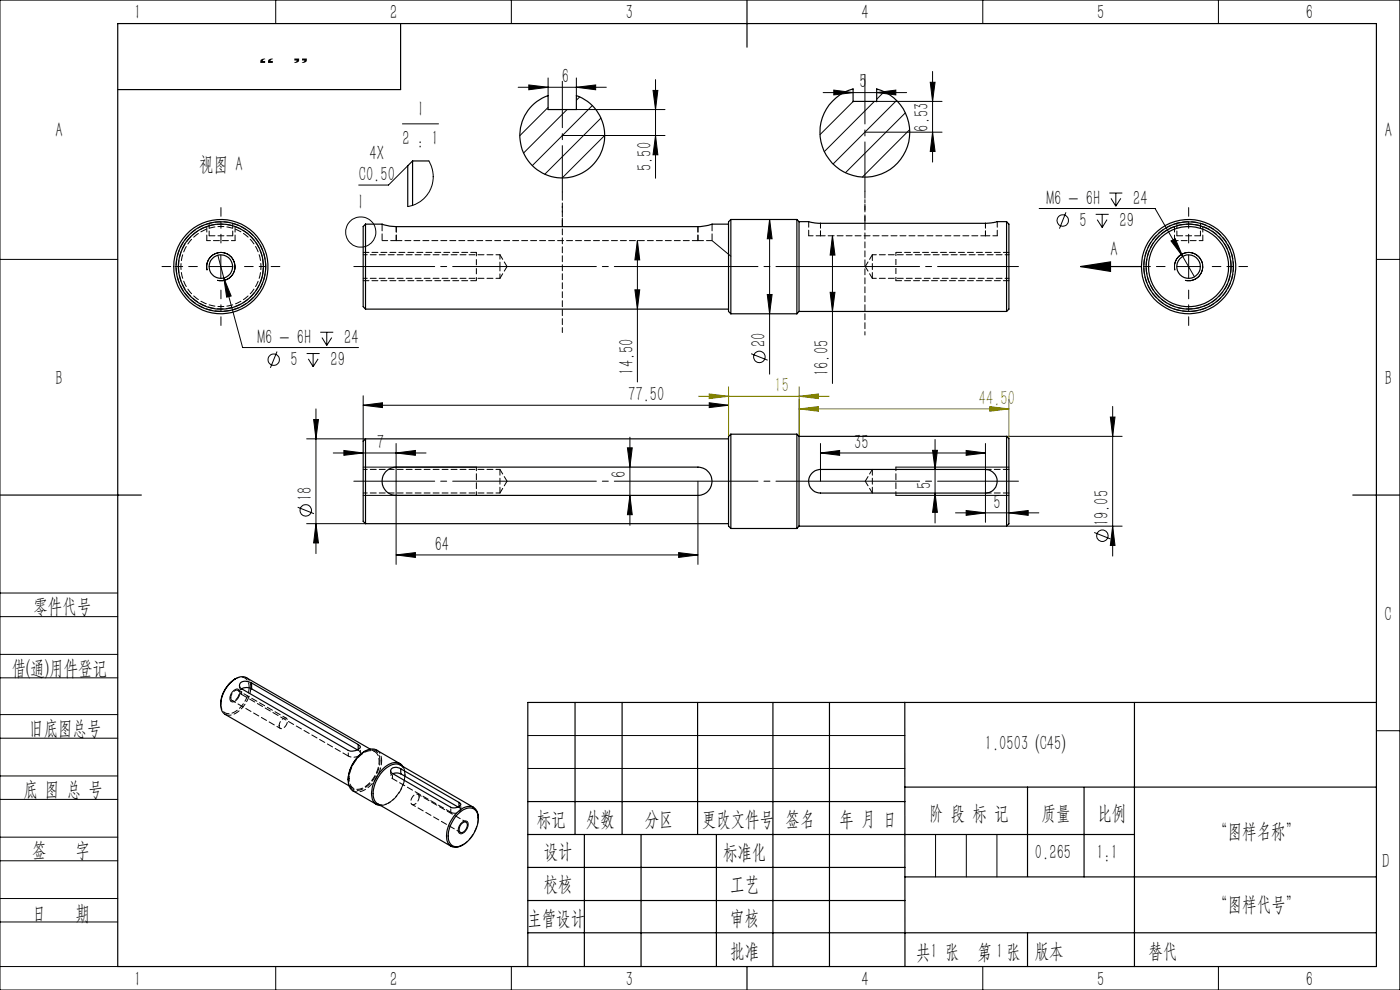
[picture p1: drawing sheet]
<svg xmlns="http://www.w3.org/2000/svg" width="297mm" height="210mm" viewBox="0 0 297 210" stroke-linecap="round" stroke-linejoin="round" font-family="sans-serif">
<g fill="none" stroke="#000" stroke-width=".21">
<path d="M0 0h297v210h-297zM58.5 0v5M108.5 0v5M109.9 18.5h18.7M112.2 18l4.1 .5-4.1 .5zM116.3 16.5v3.8M122.3 18.5l4.1-.5v1zM122.3 16.5v3.8M138.5 19.2h1.1l-.5 4zM139.1 16.9v20.9M174.6 19.6h17.7M176.9 19.1l4.1 .5-4.1 .5z"/>
<path d="M186 19.6l4-.5v1zM197.3 17.5h1.1l-.6 4zM197.8 15.2v19.2M208.5 0v5M258.5 0v5M85.4 26.3h7.6M86.5 35.2l-4.1 4.1h-6.3M119.3 28.7h21.8M122.3 23.2h18.8M139.1 28.7l.5 4.1h-1.1zM181 21.5v.1M183.5 28h16.3"/>
<path d="M197.8 28l.6 4.1h-1.1zM199.8 21.5l-13.8 .1M0 55h25M44 57.3a3 3 0 0 1 2.6-3.7 3 3 0 0 1 3.3 3.3 3 3 0 0 1-3.8 2.6M44.3 56.5h5.1M46.2 54.1l1.3 4.9M46.8 54.1v4.9M47.5 59l1.5 3.8-.9 .2zM47.5 59l4 14.7h24.6M135.2 51l.5 4.1h-1zM135.2 51v30M151.1 51l3.9 3.4"/>
<path d="M163.3 46.6l.5 4.1h-1zM163.3 46.6v32.8M176.6 50l.5 4.1h-1zM176.6 50v31.3M220.5 44.2h24.5l8.4 14.5M226.1 45l-1.3 3.5M232.4 45.5h2.8M232.8 46.6l1 1.7M233.8 45.5v2.8M234.8 46.6l-1 1.7M235.3 40.9h2.8M235.7 42.1l1 1.6"/>
<path d="M236.7 40.9v2.8M237.8 42.1l-1.1 1.6M248.4 51.1l.9-.5 1.6 3.8zM249.2 57.3a3 3 0 0 1 2.7-3.7 3 3 0 0 1 3.3 3.2 3 3 0 0 1-3.8 2.7M249.7 56.5h4.9M252.2 54.1v4.9M292 55h5M58.8 74.6l-1.4 3.4M65.1 75h2.7M65.4 76.1l1 1.7M66.4 75v2.8M67.5 76.1l-1.1 1.7"/>
<path d="M67.9 70.5h2.8M68.3 71.6l1 1.7M69.3 70.5v2.8M70.4 71.6l-1.1 1.7M134.7 61.5h1l-.5 4.1zM159.3 75l3.5 1.4M162.8 62.5h1l-.5 4.1zM176.1 62h1l-.5 4.1zM65.1 93.1h12.4M66.5 89h1.1l-.6 4.1zM67 86.7v30.7M70.7 96.1h19.7"/>
<path d="M73 95.6l4 .5-4 .5zM77 99.1h24M77 86l4.1-.6v1.1zM77 84v9.6M77 86h77.6M84 96.1l4.1-.5v1zM84 94.1v25.6M133.1 95h1l-.5 4.1zM133.6 92.7v18.7M150.5 85.4l4.1 .6-4.1 .5zM154.6 84v8.6M174.1 96.1l4-.5v1z"/>
<path d="M174.1 94.1v8M174.1 96.1h35M190 99.1h24M197.8 95.5h1.1l-.5 4.1zM198.4 93.2v17.7M205 95.6l4.1 .5-4.1 .5zM209.1 94.1v16.7M213.5 92.6h24.6M235.5 88.5h1l-.5 4.1zM236 86.2v31.8M63.1 107.6l3.5 1.4M65.1 111.1h12.4"/>
<path d="M67 111.1l.6 4.1h-1.1zM77 105.1h24M84 117.7l4.1-.5v1zM84 117.7h64.1M133.6 105.1l.5 4.1h-1zM144 117.2l4.1 .5-4.1 .5zM148.1 102.1v17.6M190 105.1h24M198.4 104.6l.5 4.1h-1.1zM202.7 108.8h17.7M205 108.3l4.1 .5-4.1 .5zM213.5 111.6h24.6"/>
<path d="M214 108.8l4.1-.5v1zM232.1 113l3.5 1.3M236 111.6l.5 4.1h-1zM0 138.8h25M0 125.8h25M0 130.8h25M0 143.8h25M0 156.6h25M0 151.6h25M49.4 146.6l.1-.1a.78 .78 0 0 1 1.1-.2 .78 .78 0 0 1 .2 1.1 1.58 1.58 0 0 1-1.8 1.4 1.69 1.69 0 0 1 .4-2.2zM112 156h80M292 155h5"/>
<path d="M0 169.6h25M0 164.6h25M0 177.6h25M97.7 174.7l.2-.1a.79 .79 0 0 1 1.1-.4 .79 .79 0 0 1 .3 1.1 1.72 1.72 0 0 1-1.8 1.5 1.55 1.55 0 0 1 .2-2.1zM112 163h80M198.5 177v9M205 177v9M211.5 177v9M0 182.6h25M0 190.6h25M0 195.6h25M0 205h25"/>
<path d="M58.5 205v5M108.5 205v5M208.5 205v5M258.5 205v5"/>
<circle cx="76.5" cy="49.2" r="3.2"/>
<circle cx="225.4" cy="46.8" r="1.21"/>
<circle cx="58.1" cy="76.3" r="1.21"/>
<circle cx="161.1" cy="75.7" r="1.21"/>
<circle cx="64.9" cy="108.3" r="1.2"/>
<circle cx="233.9" cy="113.6" r="1.22"/>
</g>
<g fill="none" stroke="#000" stroke-width=".25">
<path d="M25 5h267v200h-267zM85 5v14h-60M158.5 0v10M229.2 56.5l6.4-.9v2zM229.2 56.5h12.7M241.9 56.5h.1M0 105h30M287 105h10M122 149v28M132 149v28M148 149v28M164 149v56"/>
<path d="M176 149v56M191.9 149l.1 56M240.7 149v56M292 149h-180v56M112 177h128.7M112 170h80M124 177v28M136 177v28M152 177v28M191.9 167h100.1M218 167v18.9M230 167v19"/>
<path d="M112 197.9h180M112 184h80M112 191h80M192 186h100M218 197.9v7.1M158.5 205v5"/>
</g>
<path d="M101.1 53.6v5.9M190.1 59.5v-6" fill="none" stroke="#000" stroke-width=".21" stroke-dasharray="1.3 .6" stroke-dashoffset=".5" stroke-linecap="butt"/>
<path d="M148.2 84.1h27.7M150.5 83.6l4.1 .5-4.1 .5zM154.6 82v10.5M169.5 84.1l4.1-.5v1zM169.5 86.7l4.1-.5v1zM169.5 82v10.5M169.5 86.7h44.5M210 86.2l4 .5-4 .5zM214 84.7v8.4" fill="none" stroke="#808000" stroke-width=".21"/>
<path d="M119.3 40.7v-23.5" fill="none" stroke="#000" stroke-width=".21" stroke-dasharray="30.5 1.3 1.3 1.3" stroke-dashoffset="20.6"/>
<path d="M119.3 48.1v-7.4" fill="none" stroke="#000" stroke-width=".21" stroke-dasharray="30.5 1.3 1.3 1.3" stroke-dashoffset="28.7"/>
<path d="M183.5 40.6v-24.8" fill="none" stroke="#000" stroke-width=".21" stroke-dasharray="30.5 1.3 1.3 1.3" stroke-dashoffset="20"/>
<path d="M183.5 47.3v-6.7" fill="none" stroke="#000" stroke-width=".21" stroke-dasharray="30.5 1.3 1.3 1.3" stroke-dashoffset="29"/>
<path d="M119.3 43.1v27.4" fill="none" stroke="#000" stroke-width=".21" stroke-dasharray="1.3 .6" stroke-dashoffset=".2"/>
<path d="M183.5 42.3v28.8" fill="none" stroke="#000" stroke-width=".21" stroke-dasharray="1.3 .6" stroke-dashoffset=".6"/>
<path d="M75.1 56.5h141M75.1 102.1h141" fill="none" stroke="#000" stroke-width=".21" stroke-dasharray="30.5 1.3 1.3 1.3" stroke-dashoffset="13.3"/>
<path d="M77.1 59.5h24M101.1 53.5h-24M190.1 59.5h24M214.1 53.5h-24" fill="none" stroke="#000" stroke-width=".21" stroke-dasharray="1.3 .6" stroke-dashoffset=".1"/>
<path d="M101.1 53.5v.1M190.1 59.5h.1" fill="none" stroke="#000" stroke-width=".21" stroke-dasharray="1.3 .6"/>
<path d="M41.9 56.5h-7.5M46.9 51.5v-7.5M51.9 56.5h7.5M247.2 56.5h-7.5M252.2 51.5v-7.5M257.2 56.5h7.5M46.9 61.5v7.5M252.2 61.5v7.5" fill="none" stroke="#000" stroke-width=".21" stroke-dasharray="30.5 1.3 1.3 1.3" stroke-dashoffset="28.6"/>
<path d="M190.1 99.1v6M101.1 105.1v-6" fill="none" stroke="#000" stroke-width=".21" stroke-dasharray="1.3 .6" stroke-dashoffset=".5"/>
<g fill="#000">
<path d="M229.2 56.5l6.4-.9v2z"/>
<path d="M139.1 28.7l.5 4.1h-1.1zM138.5 19.2h1.1l-.5 4z"/>
<path d="M135.2 51l.5 4.1h-1zM134.7 61.5h1l-.5 4.1zM176.6 50l.5 4.1h-1zM176.1 62h1l-.5 4.1zM163.3 46.6l.5 4.1h-1zM162.8 62.5h1l-.5 4.1zM66.5 89h1.1l-.6 4.1zM67 111.1l.6 4.1h-1.1zM133.1 95h1l-.5 4.1zM133.6 105.1l.5 4.1h-1zM235.5 88.5h1l-.5 4.1zM236 111.6l.5 4.1h-1zM197.8 95.5h1.1l-.5 4.1zM198.4 104.6l.5 4.1h-1.1zM197.3 17.5h1.1l-.6 4zM197.8 28l.6 4.1h-1.1z"/>
<path d="M248.4 51.1l2.5 3.3-1.6-3.8zM77 86l4.1-.6v1.1zM150.5 85.4l4.1 .6-4.1 .5zM73 95.6l4 .5-4 .5zM84 96.1l4.1-.5v1zM47.5 59l.6 4 .9-.2zM112.2 18l4.1 .5-4.1 .5zM122.3 18.5l4.1-.5v1zM176.9 19.1l4.1 .5-4.1 .5zM186 19.6l4-.5v1z"/>
<path d="M144 117.2l4.1 .5-4.1 .5zM84 117.7l4.1-.5v1zM205 95.6l4.1 .5-4.1 .5zM174.1 96.1l4-.5v1zM214 108.8l4.1-.5v1zM205 108.3l4.1 .5-4.1 .5z"/>
</g>
<path d="M150.5 83.6l4.1 .5-4.1 .5zM169.5 84.1l4.1-.5v1zM169.5 86.7l4.1-.5v1zM210 86.2l4 .5-4 .5z" fill="#808000"/>
<g fill="none" stroke="#000" stroke-width=".25">
<path d="M87.5 34.1v9.5M87.5 34.1l-1 1.1v8.6M87.5 34.1h3.5M112.9 22.4l1-.9 2.4-1.2v2.9h6v-2.9a9 9 0 0 1 4.9 12.7 9 9 0 0 1-13.3 3 9 9 0 0 1-1-13.6zM176.6 21.5a8.9 8.9 0 0 1 4.4-2.6v2.6h5v-2.6a9.5 9.5 0 0 1 6.1 13.1 9.5 9.5 0 0 1-14 3.9 9.5 9.5 0 0 1-1.5-14.4zM77.5 47.5h3.6l1.6 .5 1.3 .1h64.5l2.5-.6h3.6M77.5 47.5v18.1M77.5 47.5l-.5 .5v17l.5 .6M155 46.6v20M155 46.6l-.4 .5v19l.4 .5M155 46.6h14.1M169.1 46.6v20"/>
<path d="M169.1 46.6l.4 .4M169.5 47v19.1M169.5 47h2.1l2 .4h35.8l2.1-.4h2M213.5 47v19.1M213.5 47l.5 .5v18.1l-.5 .5M77.5 65.6h77.1M155 66.6h14.1M169.5 66.1l-.4 .5M169.5 66.1h44M77.5 93.1v18M77.5 93.1l-.5 .5v17l.5 .5M77.5 93.1h77.1"/>
<path d="M155 92.1v20M155 92.1l-.4 .5v19l.4 .5M155 92.1h14.1M169.1 92.1v20M169.1 92.1l.4 .5M169.5 92.6v19M169.5 92.6h44M213.5 92.6v19M213.5 92.6l.5 .5v18l-.5 .5M77.5 111.1h77.1M81.8 100.1a3.2 3.2 0 0 1 2.2-1h64.1a3 3 0 0 1 2.9 3 3 3 0 0 1-2.9 3h-64.1a3 3 0 0 1-2.7-1.8 3 3 0 0 1 .5-3.2zM155 112.1h14.1"/>
<path d="M169.5 111.6l-.4 .5M169.5 111.6h44M172.2 100.4l.7-.5 1-.3h35.2a2.5 2.5 0 0 1 2.4 2.5 2.5 2.5 0 0 1-2.4 2.5h-35a2.48 2.48 0 0 1-2.4-1.5 2.48 2.48 0 0 1 .5-2.7zM50 144a6.6 6.6 0 0 0-3.2 5.5M51.2 146.1a2.31 2.31 0 0 1 2.2 0M51.3 146.1l22.6 13.1a2.21 2.21 0 0 0 2.5-.7l-.1-.3-.3-.3M53.4 144.9l-.2-.1a1.67 1.67 0 0 0-2.4 .4l.1 .7 .4 .2M53.4 144.9l22.6 13M53.4 146.1l22.4 13M53.4 144.9v1.2M76 157.9v1.1M77.4 159.4a7.4 7.4 0 0 0-3.5 6.1"/>
<path d="M78.6 158.9l-26.4-15.2a2.8 2.8 0 0 0-3.3 1.2 6 6 0 0 0-1.8 5.9l.7 .7 26.3 15.2M83.3 164.1l12.3 7.1a1.76 1.76 0 0 0 2.2-.6l-.4-.4M83.3 164.1l1-.1 .7 .1M84.8 162l-4.9-2.9a3.5 3.5 0 0 0-4.1 1.6 6.7 6.7 0 0 0-1.7 6.1l.8 1 5 2.8M85 163.1l-.1-.1a1.24 1.24 0 0 0-2 .6l.4 .5M85 163.1l12.4 7.1M85 164.1l12.2 7.1M85 163.1v1M85.5 162.6a2.26 2.26 0 0 0-3.4-.2 7.4 7.4 0 0 0-3.1 7.1 1.93 1.93 0 0 0 1.8 1.4M96.9 173a3.3 3.3 0 0 1 3.6-1.4 2.89 2.89 0 0 1 .8 3.4 6.1 6.1 0 0 1-4.4 4.6 1.93 1.93 0 0 1-1.8-2.3 7.1 7.1 0 0 1 1.8-4.3zM97.4 170.2v.9M97.9 174.7a.69 .69 0 0 1 1-.3 .69 .69 0 0 1 .2 1.1 1.1 1.1 0 0 1-1.6 1 1.62 1.62 0 0 1 .4-1.8z"/>
<path d="M100.5 171.3l-15.6-9a3.1 3.1 0 0 0-3.5 1.1 6.7 6.7 0 0 0-2.1 6.1l.4 .6 .4 .4 15.6 9M101.5 173.7a2.11 2.11 0 0 0-1-2.4 2.11 2.11 0 0 0-2.5 .2 7 7 0 0 0-3.1 7 2.05 2.05 0 0 0 3.3 .7"/>
<circle cx="46.8" cy="56.6" r="9.5"/>
<circle cx="46.8" cy="56.6" r="9"/>
<circle cx="46.9" cy="56.6" r="2.5"/>
<circle cx="46.9" cy="56.5" r="10"/>
<circle cx="252.1" cy="56.6" r="9"/>
<circle cx="252.1" cy="56.6" r="2.49"/>
<circle cx="252.1" cy="56.6" r="9.5"/>
<circle cx="252.2" cy="56.6" r="10"/>
<circle cx="252.2" cy="56.6" r="8.5"/>
</g>
<g fill="none" stroke="#000" stroke-width=".21" stroke-dasharray="1.3 .6" stroke-dashoffset=".1">
<path d="M43.9 51v-2.9M49.9 51v-2.9M81.1 51h3M84.1 51v-2.9M84.1 51h64M106.1 59l1.5-2.5M107.6 56.5l-1.5-2.5M148.1 51v-2.9M148.1 51h3M171.6 47v3M183.6 56.5l1.5 2.5M185.1 54l-1.5 2.5"/>
<path d="M211.6 50v-3M249.2 51v-2.9M255.2 51v-2.9M185.1 99.6l-1.5 2.5M106.1 104.6l1.5-2.5M107.6 102.1l-1.5-2.5M183.6 102.1l1.5 2.5"/>
</g>
<g fill="none" stroke="#000" stroke-width=".21" stroke-dasharray="1.3 .6" stroke-dashoffset=".3">
<path d="M44.4 50v-2.7M49.4 50v-2.7M56.4 56.5a9.5 9.5 0 0 1-14 8.4 9.5 9.5 0 0 1-.9-16.2 9.5 9.5 0 0 1 14.8 6.8l.1 1M106.1 56.5v-2.5M106.1 59v-2.5M171.6 50h2.5M174.1 50v-2.7M174.1 50h35M209.1 50v-2.7M209.1 50h2.5M249.7 50v-2.7M254.7 50v-2.7"/>
<path d="M261.7 56.5a9.5 9.5 0 0 1-14 8.5 9.5 9.5 0 0 1-.9-16.3 9.5 9.5 0 0 1 14.8 6.8l.1 1M49 148a1.5 1.5 0 0 1 1.5-1.6 1.48 1.48 0 0 1-1.2 2.2l-.3-.6M49.8 144a1.83 1.83 0 0 1 2.2-.2 1.83 1.83 0 0 1 .9 2M59.2 153.9a1.5 1.5 0 0 1 1.5-1.5 1.48 1.48 0 0 1-1.2 2.1l-.3-.6M80.2 170.5a3 3 0 0 0 3.3-1 6.6 6.6 0 0 0 2.2-6.4l-.8-.8M81 161.4a2.46 2.46 0 0 0-1.1-2.3M88.9 169a.62 .62 0 0 0-.5-.6 .62 .62 0 0 0-.7 .4 1.19 1.19 0 0 0-.2 1.9 1.64 1.64 0 0 0 1.4-1.7"/>
</g>
<g fill="none" stroke="#000" stroke-width=".21" stroke-dasharray="1.3 .6">
<path d="M37.9 56.5a9 9 0 0 1 13.2-7.9 9 9 0 0 1 .8 15.4 9 9 0 0 1-14-6.4v-1.1M44.4 50h5M185.1 54v5M249.7 50h5M185.1 99.6v5M214.1 99.6h-5M106.1 104.6v-5M209.1 104.6h5M47.8 151.5a2.85 2.85 0 0 0 3.2-1 7.2 7.2 0 0 0 2.2-4.7M51.3 147.3l22.6 13.1M52.9 145.8a6.2 6.2 0 0 1-3.9 5.5 1.75 1.75 0 0 1-2.2-2.1M76 159.1l-.2-.1"/>
<path d="M76 159.1v-.2M77.2 159.5a2.05 2.05 0 0 1 2.4-.3 2.05 2.05 0 0 1 1 2.2M82.4 170.4l.1-.1M85.5 162.6a6.2 6.2 0 0 1-1.6 6.5 4.6 4.6 0 0 1-3.1 1.8M85.9 164.4v-.2M95.6 172.3a1.58 1.58 0 0 0 2.2-.4l-.1-.3-.3-.3M97.4 171.3l-.2-.1M97.4 171.3v-.2M101.5 173.4a7.4 7.4 0 0 1-3.4 5.9"/>
</g>
<path d="M81.1 47.5v3.5M151.1 51v-3.5" fill="none" stroke="#000" stroke-width=".21" stroke-dasharray="1.3 .6" stroke-dashoffset="-.2"/>
<g fill="none" stroke="#000" stroke-width=".21" stroke-dasharray="1.3 .6" stroke-dashoffset=".4">
<path d="M77.1 59h29M106.1 54h-29M185.1 59h29M214.1 54h-29M106.1 99.6h-29M77.1 104.6h29M49.2 148.6l10.3 5.9M53.2 145.8l-.2-1.2-.7-.9M60.7 152.3l-10.2-5.9M74.9 167.8a3.3 3.3 0 0 0 3.9-1.4 7.9 7.9 0 0 0 2.2-5M80.6 161.4a7 7 0 0 1-4.4 6.2 1.98 1.98 0 0 1-2.3-2.3M87.4 170.6l10.3 6"/>
<path d="M98.9 174.4l-10.2-5.9"/>
</g>
<path d="M43.9 51h6M249.2 51h6M79.5 159.4l-.9-.5M74.1 166.7l.9 .5M83.3 165.2v-1.1M95.6 172.3v-1.1" fill="none" stroke="#000" stroke-width=".21" stroke-dasharray="1.3 .6" stroke-dashoffset=".5"/>
<path d="M50.8 145.4v1.3M76.4 159.8v-1.4M73.9 160.4a1.79 1.79 0 0 0 2.5-.6l-.4-.7M74.1 165.2a6.5 6.5 0 0 1 4.3-6 1.92 1.92 0 0 1 2 2.5 6.6 6.6 0 0 1-4.1 5.7 1.86 1.86 0 0 1-2.2-2.2M83.3 164.1a.55 .55 0 0 0-.4 .5 .55 .55 0 0 0 .4 .6" fill="none" stroke="#000" stroke-width=".21" stroke-dasharray="1.3 .6" stroke-dashoffset=".7"/>
<path d="M83.3 165.2l12.3 7.1" fill="none" stroke="#000" stroke-width=".21" stroke-dasharray="1.3 .6" stroke-dashoffset=".2"/>
<path d="M55.4 56.5a8.5 8.5 0 0 1-12.5 7.6 8.5 8.5 0 0 1-.8-14.6 8.5 8.5 0 0 1 13.2 6.1l.1 .9M51.3 147.3v-1.2M73.9 160.4v-1.2M82.9 163.5v1.1M97.8 171.8v-1.2" fill="none" stroke="#000" stroke-width=".21" stroke-dasharray="1.3 .6" stroke-dashoffset=".6"/>
<path d="M51.3 146.1a.65 .65 0 0 0-.5 .6 .65 .65 0 0 0 .5 .6" fill="none" stroke="#000" stroke-width=".21" stroke-dasharray="1.3 .6" stroke-dashoffset=".8"/>
<path d="M261.2 56.5a9 9 0 0 1-13.2 8 9 9 0 0 1-.9-15.4 9 9 0 0 1 14 6.4l.1 1" fill="none" stroke="#000" stroke-width=".21" stroke-dasharray="1.3 .6" stroke-dashoffset="-.1"/>
<g fill="none" stroke="#000" stroke-width=".21">
<path d="M187.6 19.5l-1.6 1.6M91 34.1l.6 1.3 .3 1.6-.1 1.6-.6 1.8-.9 1.3-1.1 1-1.1 .7-1.6 .4M116.3 22.8l-6 6M120.3 23.2l-9.2 9.2M123 20.6l-.7 .7M125.7 22.4l-12.8 12.7M127.5 25l-11.9 12M128.3 28.7l-9 9M181 21.5l-7 7.1M185.5 21.5l-10.6 10.7M190.2 21.3l-13.5 13.5M192.1 23.9l-12.7 12.7"/>
<path d="M193 27.5l-10 10.1"/>
</g>
<g font-size="4.4">
<text x="28.5" y="4.1">1</text>
<text x="82.7" y="4.1">2</text>
<text x="132.7" y="4.1">3</text>
<text x="182.7" y="4.1">4</text>
<text x="232.7" y="4.1">5</text>
<text x="277" y="4.1">6</text>
<text x="119.2" y="17.6">6</text>
<text x="182.4" y="18.7">5</text>
<text x="11.7" y="29.1">A</text>
<text x="89" y="24.5">I</text>
<text x="197" y="27.9" transform="rotate(-90 197 27.9)">6.53</text>
<text x="293.8" y="29.1">A</text>
<text x="78.4" y="34">4X</text>
<text x="85.4" y="30.7">2 : 1</text>
<text x="42.3" y="36.2">视图 A</text>
<text x="76.1" y="38.4">C0.50</text>
<text x="138.2" y="36.3" transform="rotate(-90 138.2 36.3)">5.50</text>
<text x="76.3" y="44.4">I</text>
<text x="222" y="43.6">M6 - 6H</text>
<text x="240.4" y="43.6">24</text>
<text x="229" y="48.1">5</text>
<text x="237.5" y="48.1">29</text>
<text x="235.6" y="54.4">A</text>
<text x="54.6" y="73.1">M6 - 6H</text>
<text x="61.6" y="77.6">5</text>
<text x="70.1" y="77.6">29</text>
<text x="73" y="73.1">24</text>
<text x="162.4" y="73.7" transform="rotate(-90 162.4 73.7)">20</text>
<text x="11.7" y="81.6">B</text>
<text x="134.4" y="79.5" transform="rotate(-90 134.4 79.5)">14.50</text>
<text x="175.8" y="79.8" transform="rotate(-90 175.8 79.8)">16.05</text>
<text x="293.8" y="81.6">B</text>
<text x="133.3" y="85.1">77.50</text>
<text x="80" y="95.2">7</text>
<text x="181.2" y="95.2">35</text>
<text x="132.8" y="101.3" transform="rotate(-90 132.8 101.3)">6</text>
<text x="66.2" y="106.2" transform="rotate(-90 66.2 106.2)">18</text>
<text x="197.5" y="103.7" transform="rotate(-90 197.5 103.7)">5</text>
<text x="210.7" y="107.9">5</text>
<text x="235.2" y="111.6" transform="rotate(-90 235.2 111.6)">19.05</text>
<text x="92.2" y="116.8">64</text>
<text x="7.1" y="130.1">零件代号</text>
<text x="293.7" y="131.6">C</text>
<text x="2.5" y="143.2">借(通)用件登记</text>
<text x="6.2" y="155.8">旧底图总号</text>
<text x="208.9" y="159.1">1.0503 (C45)</text>
<text x="5" y="168.9">底 图 总 号</text>
<text x="197.1" y="173.8">阶 段 标 记</text>
<text x="221" y="173.8">质量</text>
<text x="232.8" y="173.8">比例</text>
<text x="113.9" y="175.2">标记</text>
<text x="124.3" y="175.2">处数</text>
<text x="136.8" y="175.2">分区</text>
<text x="148.9" y="175.2">更改文件号</text>
<text x="166.7" y="175.2">签名</text>
<text x="178.1" y="175.2">年 月 日</text>
<text x="257.4" y="177.8">“图样名称”</text>
<text x="6.8" y="181.9">签</text>
<text x="16" y="181.9">字</text>
<text x="115.3" y="182.1">设计</text>
<text x="153.4" y="182.2">标准化</text>
<text x="219.6" y="182.1">0.265</text>
<text x="232.6" y="182.1">1:1</text>
<text x="293.2" y="184.1">D</text>
<text x="115.3" y="189">校核</text>
<text x="154.9" y="189">工艺</text>
<text x="6.8" y="195.2">日</text>
<text x="16" y="195.2">期</text>
<text x="111.9" y="196.2">主管设计</text>
<text x="154.9" y="196.2">审核</text>
<text x="257.4" y="193.2">“图样代号”</text>
<text x="154.9" y="203.1">批准</text>
<text x="194.4" y="203.4">共 张</text>
<text x="197.4" y="203.1">1</text>
<text x="207.4" y="203.4">第 张</text>
<text x="211.3" y="203.1">1</text>
<text x="219.5" y="203.1">版本</text>
<text x="243.6" y="203.1">替代</text>
<text x="28.5" y="209.1">1</text>
<text x="82.7" y="209.1">2</text>
<text x="132.7" y="209.1">3</text>
<text x="182.7" y="209.1">4</text>
<text x="232.7" y="209.1">5</text>
<text x="277" y="209.1">6</text>
</g>
<g font-size="4.4" fill="#808000">
<text x="164.3" y="83.2">15</text>
<text x="207.7" y="85.8">44.50</text>
</g>
<g font-size="4.1">
<text x="58.3" y="10.4" transform="rotate(-180 58.3 10.4)">”</text>
<text x="65.5" y="10.4" transform="rotate(-180 65.5 10.4)">“</text>
</g>
</svg>
